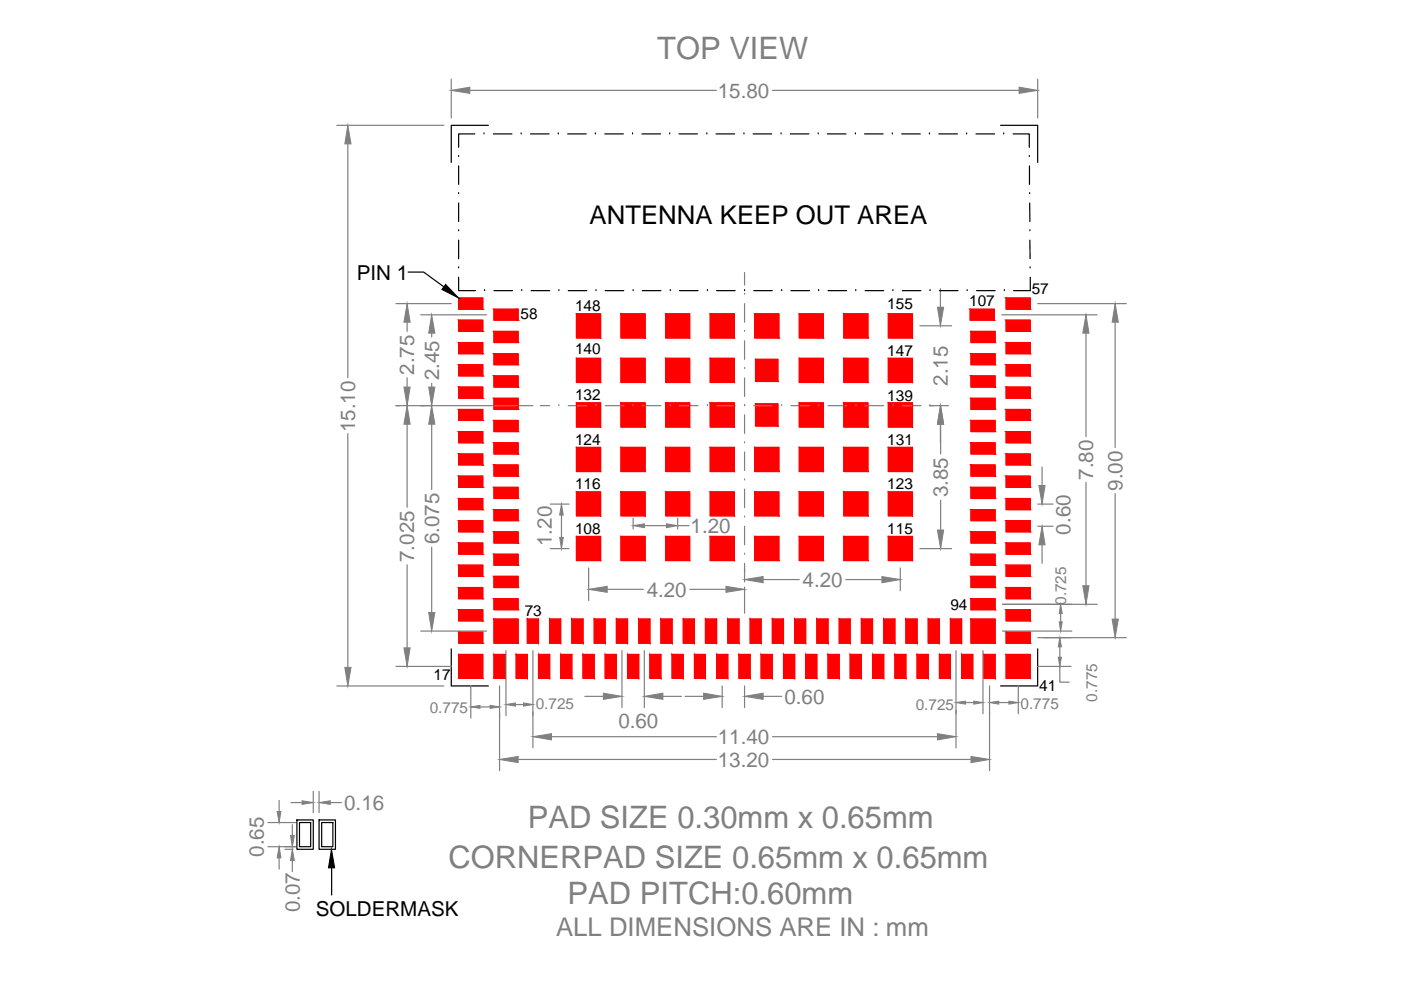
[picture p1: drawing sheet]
<svg xmlns="http://www.w3.org/2000/svg" width="297mm" height="210mm" viewBox="0 0 297 210" stroke-linecap="round" stroke-linejoin="round" font-family="sans-serif">
<!-- layer: 0 -->
<g fill="#f00" stroke="#f00" stroke-width=".21">
<path d="M213.3 63.2v2.4h5.1zM213.3 63.2h5.1v2.4z"/>
<path d="M97.2 63.2v2.4h5.2zM97.2 63.2h5.2v2.4z"/>
<path d="M205.7 65.6v2.3h5.1zM205.7 65.6h5.1v2.3z"/>
<path d="M104.7 65.6v2.3h5.2zM104.7 65.6h5.2v2.3z"/>
<path d="M213.3 67.9v2.4h5.1zM213.3 67.9h5.1v2.4z"/>
<path d="M97.2 67.9v2.4h5.2zM97.2 67.9h5.2v2.4z"/>
<path d="M188.3 66.5v5.2h5.2zM188.3 66.5h5.2v5.2z"/>
<path d="M178.9 66.5v5.2h5.1zM178.9 66.5h5.1v5.2z"/>
<path d="M169.5 66.5v5.2h5.1zM169.5 66.5h5.1v5.2z"/>
<path d="M160 66.5v5.2h5.1zM160 66.5h5.1v5.2z"/>
<path d="M150.6 66.5v5.2h5.1zM150.6 66.5h5.1v5.2z"/>
<path d="M141.1 66.5v5.2h5.1zM141.1 66.5h5.1v5.2z"/>
<path d="M131.7 66.5v5.2h5.1zM131.7 66.5h5.1v5.2z"/>
<path d="M122.2 66.5v5.2h5.1zM122.2 66.5h5.1v5.2z"/>
<path d="M205.9 70.3v2.3h5.1zM205.9 70.3h5.1v2.3z"/>
<path d="M104.7 70.3v2.3h5.2zM104.7 70.3h5.2v2.3z"/>
<path d="M213.3 72.6v2.4h5.1zM213.3 72.6h5.1v2.4z"/>
<path d="M97.2 72.6v2.4h5.2zM97.2 72.6h5.2v2.4z"/>
<path d="M205.9 75v2.3h5.1zM205.9 75h5.1v2.3z"/>
<path d="M104.7 75v2.3h5.2zM104.7 75h5.2v2.3z"/>
<path d="M213.3 77.3v2.4h5.1zM213.3 77.3h5.1v2.4z"/>
<path d="M97.2 77.3v2.4h5.2zM97.2 77.3h5.2v2.4z"/>
<path d="M160.2 76.2v4.7h4.7zM160.2 76.2h4.7v4.7z"/>
<path d="M188.3 76v5.1h5.2zM188.3 76h5.2v5.1z"/>
<path d="M178.9 76v5.1h5.1zM178.9 76h5.1v5.1z"/>
<path d="M169.5 76v5.1h5.1zM169.5 76h5.1v5.1z"/>
<path d="M150.6 76v5.1h5.1zM150.6 76h5.1v5.1z"/>
<path d="M141.1 76v5.1h5.1zM141.1 76h5.1v5.1z"/>
<path d="M131.7 76v5.1h5.1zM131.7 76h5.1v5.1z"/>
<path d="M122.2 76v5.1h5.1zM122.2 76h5.1v5.1z"/>
<path d="M205.9 79.7v2.4h5.1zM205.9 79.7h5.1v2.4z"/>
<path d="M104.7 79.7v2.4h5.2zM104.7 79.7h5.2v2.4z"/>
<path d="M213.3 82.1v2.3h5.1zM213.3 82.1h5.1v2.3z"/>
<path d="M97.2 82.1v2.3h5.2zM97.2 82.1h5.2v2.3z"/>
<path d="M205.9 84.4v2.4h5.1zM205.9 84.4h5.1v2.4z"/>
<path d="M104.7 84.4v2.4h5.2zM104.7 84.4h5.2v2.4z"/>
<path d="M213.3 86.8v2.3h5.1zM213.3 86.8h5.1v2.3z"/>
<path d="M97.2 86.8v2.3h5.2zM97.2 86.8h5.2v2.3z"/>
<path d="M160.2 85.6v4.7h4.7zM160.2 85.6h4.7v4.7z"/>
<path d="M188.3 85.4v5.1h5.2zM188.3 85.4h5.2v5.1z"/>
<path d="M178.9 85.4v5.1h5.1zM178.9 85.4h5.1v5.1z"/>
<path d="M169.5 85.4v5.1h5.1zM169.5 85.4h5.1v5.1z"/>
<path d="M150.6 85.4v5.1h5.1zM150.6 85.4h5.1v5.1z"/>
<path d="M141.1 85.4v5.1h5.1zM141.1 85.4h5.1v5.1z"/>
<path d="M131.7 85.4v5.1h5.1zM131.7 85.4h5.1v5.1z"/>
<path d="M122.2 85.4v5.1h5.1zM122.2 85.4h5.1v5.1z"/>
<path d="M205.9 89.1v2.4h5.1zM205.9 89.1h5.1v2.4z"/>
<path d="M104.7 89.1v2.4h5.2zM104.7 89.1h5.2v2.4z"/>
<path d="M213.3 91.5v2.4h5.1zM213.3 91.5h5.1v2.4z"/>
<path d="M97.2 91.5v2.4h5.2zM97.2 91.5h5.2v2.4z"/>
<path d="M205.9 93.9v2.4h5.1zM205.9 93.9h5.1v2.4z"/>
<path d="M104.7 93.9v2.4h5.2zM104.7 93.9h5.2v2.4z"/>
<path d="M213.3 96.3v2.3h5.1zM213.3 96.3h5.1v2.3z"/>
<path d="M97.2 96.3v2.3h5.2zM97.2 96.3h5.2v2.3z"/>
<path d="M188.3 94.9v5.1h5.2zM188.3 94.9h5.2v5.1z"/>
<path d="M178.9 94.9v5.1h5.1zM178.9 94.9h5.1v5.1z"/>
<path d="M169.5 94.9v5.1h5.1zM169.5 94.9h5.1v5.1z"/>
<path d="M160 94.9v5.1h5.1zM160 94.9h5.1v5.1z"/>
<path d="M150.6 94.9v5.1h5.1zM150.6 94.9h5.1v5.1z"/>
<path d="M141.1 94.9v5.1h5.1zM141.1 94.9h5.1v5.1z"/>
<path d="M131.7 94.9v5.1h5.1zM131.7 94.9h5.1v5.1z"/>
<path d="M122.2 94.9v5.1h5.1zM122.2 94.9h5.1v5.1z"/>
<path d="M205.9 98.6v2.4h5.1zM205.9 98.6h5.1v2.4z"/>
<path d="M104.7 98.6v2.4h5.2zM104.7 98.6h5.2v2.4z"/>
<path d="M213.3 101v2.3h5.1zM213.3 101h5.1v2.3z"/>
<path d="M97.2 101v2.3h5.2zM97.2 101h5.2v2.3z"/>
<path d="M205.9 103.3v2.4h5.1zM205.9 103.3h5.1v2.4z"/>
<path d="M104.7 103.3v2.4h5.2zM104.7 103.3h5.2v2.4z"/>
<path d="M213.3 105.7v2.4h5.1zM213.3 105.7h5.1v2.4z"/>
<path d="M97.2 105.7v2.4h5.2zM97.2 105.7h5.2v2.4z"/>
<path d="M188.3 104.3v5.1h5.2zM188.3 104.3h5.2v5.1z"/>
<path d="M178.9 104.3v5.1h5.1zM178.9 104.3h5.1v5.1z"/>
<path d="M169.5 104.3v5.1h5.1zM169.5 104.3h5.1v5.1z"/>
<path d="M160 104.3v5.1h5.1zM160 104.3h5.1v5.1z"/>
<path d="M150.6 104.3v5.1h5.1zM150.6 104.3h5.1v5.1z"/>
<path d="M141.1 104.3v5.1h5.1zM141.1 104.3h5.1v5.1z"/>
<path d="M131.7 104.3v5.1h5.1zM131.7 104.3h5.1v5.1z"/>
<path d="M122.2 104.3v5.1h5.1zM122.2 104.3h5.1v5.1z"/>
<path d="M205.9 108.1v2.3h5.1zM205.9 108.1h5.1v2.3z"/>
<path d="M104.7 108.1v2.3h5.2zM104.7 108.1h5.2v2.3z"/>
<path d="M213.3 110.4v2.4h5.1zM213.3 110.4h5.1v2.4z"/>
<path d="M97.2 110.4v2.4h5.2zM97.2 110.4h5.2v2.4z"/>
<path d="M205.9 112.8v2.3h5.1zM205.9 112.8h5.1v2.3z"/>
<path d="M104.7 112.8v2.3h5.2zM104.7 112.8h5.2v2.3z"/>
<path d="M213.3 115.1v2.4h5.1zM213.3 115.1h5.1v2.4z"/>
<path d="M97.2 115.1v2.4h5.2zM97.2 115.1h5.2v2.4z"/>
<path d="M188.3 113.7v5.2h5.2zM188.3 113.7h5.2v5.2z"/>
<path d="M178.9 113.7v5.2h5.1zM178.9 113.7h5.1v5.2z"/>
<path d="M169.5 113.7v5.2h5.1zM169.5 113.7h5.1v5.2z"/>
<path d="M160 113.7v5.2h5.1zM160 113.7h5.1v5.2z"/>
<path d="M150.6 113.7v5.2h5.1zM150.6 113.7h5.1v5.2z"/>
<path d="M141.1 113.7v5.2h5.1zM141.1 113.7h5.1v5.2z"/>
<path d="M131.7 113.7v5.2h5.1zM131.7 113.7h5.1v5.2z"/>
<path d="M122.2 113.7v5.2h5.1zM122.2 113.7h5.1v5.2z"/>
<path d="M205.9 117.5v2.3h5.1zM205.9 117.5h5.1v2.3z"/>
<path d="M104.7 117.5v2.3h5.2zM104.7 117.5h5.2v2.3z"/>
<path d="M213.3 119.8v2.4h5.1zM213.3 119.8h5.1v2.4z"/>
<path d="M97.2 119.8v2.4h5.2zM97.2 119.8h5.2v2.4z"/>
<path d="M205.9 122.2v2.4h5.1zM205.9 122.2h5.1v2.4z"/>
<path d="M104.7 122.2v2.4h5.2zM104.7 122.2h5.2v2.4z"/>
<path d="M213.3 124.6v2.3h5.1zM213.3 124.6h5.1v2.3z"/>
<path d="M97.2 124.6v2.3h5.2zM97.2 124.6h5.2v2.3z"/>
<path d="M205.9 126.9v2.4h5.1zM205.9 126.9h5.1v2.4z"/>
<path d="M104.7 126.9v2.4h5.2zM104.7 126.9h5.2v2.4z"/>
<path d="M213.3 129.3v2.3h5.1zM213.3 129.3h5.1v2.3z"/>
<path d="M97.2 129.3v2.3h5.2zM97.2 129.3h5.2v2.3z"/>
<path d="M213.3 134v2.4h5.1zM213.3 134h5.1v2.4z"/>
<path d="M205.9 131.3v5.1h5.1zM205.9 131.3h5.1v5.1z"/>
<path d="M201.5 131.3v5.1h2.4zM201.5 131.3h2.4v5.1z"/>
<path d="M196.8 131.3v5.1h2.4zM196.8 131.3h2.4v5.1z"/>
<path d="M192.1 131.3v5.1h2.3zM192.1 131.3h2.3v5.1z"/>
<path d="M187.4 131.3v5.1h2.3zM187.4 131.3h2.3v5.1z"/>
<path d="M182.6 131.3v5.1h2.4zM182.6 131.3h2.4v5.1z"/>
<path d="M177.9 131.3v5.1h2.4zM177.9 131.3h2.4v5.1z"/>
<path d="M173.2 131.3v5.1h2.4zM173.2 131.3h2.4v5.1z"/>
<path d="M168.5 131.3v5.1h2.3zM168.5 131.3h2.3v5.1z"/>
<path d="M163.7 131.3v5.1h2.4zM163.7 131.3h2.4v5.1z"/>
<path d="M159 131.3v5.1h2.4zM159 131.3h2.4v5.1z"/>
<path d="M154.3 131.3v5.1h2.4zM154.3 131.3h2.4v5.1z"/>
<path d="M149.6 131.3v5.1h2.3zM149.6 131.3h2.3v5.1z"/>
<path d="M144.9 131.3v5.1h2.3zM144.9 131.3h2.3v5.1z"/>
<path d="M140.1 131.3v5.1h2.4zM140.1 131.3h2.4v5.1z"/>
<path d="M135.4 131.3v5.1h2.4zM135.4 131.3h2.4v5.1z"/>
<path d="M130.7 131.3v5.1h2.4zM130.7 131.3h2.4v5.1z"/>
<path d="M126 131.3v5.1h2.3zM126 131.3h2.3v5.1z"/>
<path d="M121.2 131.3v5.1h2.4zM121.2 131.3h2.4v5.1z"/>
<path d="M116.5 131.3v5.1h2.4zM116.5 131.3h2.4v5.1z"/>
<path d="M111.8 131.3v5.1h2.4zM111.8 131.3h2.4v5.1z"/>
<path d="M104.7 131.3v5.1h5.2zM104.7 131.3h5.2v5.1z"/>
<path d="M97.2 134v2.4h5.2zM97.2 134h5.2v2.4z"/>
<path d="M213.3 138.8v5h5.1zM213.3 138.8h5.1v5z"/>
<path d="M208.6 138.8v5h2.4zM208.6 138.8h2.4v5z"/>
<path d="M203.9 138.8v5h2.3zM203.9 138.8h2.3v5z"/>
<path d="M199.2 138.8v5h2.3zM199.2 138.8h2.3v5z"/>
<path d="M194.4 138.8v5h2.4zM194.4 138.8h2.4v5z"/>
<path d="M189.7 138.8v5h2.4zM189.7 138.8h2.4v5z"/>
<path d="M185 138.8v5h2.4zM185 138.8h2.4v5z"/>
<path d="M180.3 138.8v5h2.3zM180.3 138.8h2.3v5z"/>
<path d="M175.6 138.8v5h2.3zM175.6 138.8h2.3v5z"/>
<path d="M170.8 138.8v5h2.4zM170.8 138.8h2.4v5z"/>
<path d="M166.1 138.8v5h2.4zM166.1 138.8h2.4v5z"/>
<path d="M161.4 138.8v5h2.3zM161.4 138.8h2.3v5z"/>
<path d="M156.7 138.8v5h2.3zM156.7 138.8h2.3v5z"/>
<path d="M151.9 138.8v5h2.4zM151.9 138.8h2.4v5z"/>
<path d="M147.2 138.8v5h2.4zM147.2 138.8h2.4v5z"/>
<path d="M142.5 138.8v5h2.4zM142.5 138.8h2.4v5z"/>
<path d="M137.8 138.8v5h2.3zM137.8 138.8h2.3v5z"/>
<path d="M133.1 138.8v5h2.3zM133.1 138.8h2.3v5z"/>
<path d="M128.3 138.8v5h2.4zM128.3 138.8h2.4v5z"/>
<path d="M123.6 138.8v5h2.4zM123.6 138.8h2.4v5z"/>
<path d="M118.9 138.8v5h2.3zM118.9 138.8h2.3v5z"/>
<path d="M114.2 138.8v5h2.3zM114.2 138.8h2.3v5z"/>
<path d="M109.4 138.8v5h2.4zM109.4 138.8h2.4v5z"/>
<path d="M104.7 138.8v5h2.4zM104.7 138.8h2.4v5z"/>
<path d="M97.2 138.8v5h5.2zM97.2 138.8h5.2v5z"/>
</g>
<!-- layer: top -->
<g fill="none" stroke="#f00" stroke-width=".25">
<path d="M97.2 63.2h5.2v2.4h-5.2zM97.2 67.9h5.2v2.4h-5.2zM97.2 72.6h5.2v2.4h-5.2zM97.2 77.3h5.2v2.4h-5.2zM104.7 79.7h5.2v2.4h-5.2zM104.7 75h5.2v2.3h-5.2zM104.7 70.3h5.2v2.3h-5.2zM104.7 65.6h5.2v2.3h-5.2zM122.2 66.5h5.1v5.2h-5.1zM122.2 76h5.1v5.1h-5.1zM131.7 66.5h5.1v5.2h-5.1zM131.7 76h5.1v5.1h-5.1z"/>
<path d="M141.1 66.5h5.1v5.2h-5.1zM141.1 76h5.1v5.1h-5.1zM150.6 66.5h5.1v5.2h-5.1zM150.6 76h5.1v5.1h-5.1zM160 66.5h5.1v5.2h-5.1zM160.2 76.2h4.7v4.7h-4.7zM169.5 66.5h5.1v5.2h-5.1zM169.5 76h5.1v5.1h-5.1zM178.9 66.5h5.1v5.2h-5.1zM178.9 76h5.1v5.1h-5.1zM188.3 66.5h5.2v5.2h-5.2zM188.3 76h5.2v5.1h-5.2z"/>
<path d="M205.7 65.6h5.1v2.3h-5.1zM205.9 79.7h5.1v2.4h-5.1zM205.9 75h5.1v2.3h-5.1zM205.9 70.3h5.1v2.3h-5.1zM213.3 77.3h5.1v2.4h-5.1zM213.3 72.6h5.1v2.4h-5.1zM213.3 67.9h5.1v2.4h-5.1zM213.3 63.2h5.1v2.4h-5.1zM97.2 82.1h5.2v2.3h-5.2zM97.2 86.8h5.2v2.3h-5.2zM97.2 91.5h5.2v2.4h-5.2zM97.2 96.3h5.2v2.3h-5.2z"/>
<path d="M104.7 98.6h5.2v2.4h-5.2zM104.7 93.9h5.2v2.4h-5.2zM104.7 89.1h5.2v2.4h-5.2zM104.7 84.4h5.2v2.4h-5.2zM122.2 85.4h5.1v5.1h-5.1zM122.2 94.9h5.1v5.1h-5.1zM131.7 85.4h5.1v5.1h-5.1zM131.7 94.9h5.1v5.1h-5.1zM141.1 85.4h5.1v5.1h-5.1zM141.1 94.9h5.1v5.1h-5.1zM150.6 85.4h5.1v5.1h-5.1zM150.6 94.9h5.1v5.1h-5.1z"/>
<path d="M160 94.9h5.1v5.1h-5.1zM160.2 85.6h4.7v4.7h-4.7zM169.5 85.4h5.1v5.1h-5.1zM169.5 94.9h5.1v5.1h-5.1zM178.9 85.4h5.1v5.1h-5.1zM178.9 94.9h5.1v5.1h-5.1zM188.3 85.4h5.2v5.1h-5.2zM188.3 94.9h5.2v5.1h-5.2zM205.9 98.6h5.1v2.4h-5.1zM205.9 93.9h5.1v2.4h-5.1zM205.9 89.1h5.1v2.4h-5.1zM205.9 84.4h5.1v2.4h-5.1z"/>
<path d="M213.3 96.3h5.1v2.3h-5.1zM213.3 91.5h5.1v2.4h-5.1zM213.3 86.8h5.1v2.3h-5.1zM213.3 82.1h5.1v2.3h-5.1zM97.2 101h5.2v2.3h-5.2zM97.2 105.7h5.2v2.4h-5.2zM97.2 110.4h5.2v2.4h-5.2zM97.2 115.1h5.2v2.4h-5.2zM97.2 119.8h5.2v2.4h-5.2zM104.7 117.5h5.2v2.3h-5.2zM104.7 112.8h5.2v2.3h-5.2zM104.7 108.1h5.2v2.3h-5.2z"/>
<path d="M104.7 103.3h5.2v2.4h-5.2zM122.2 104.3h5.1v5.1h-5.1zM122.2 113.7h5.1v5.2h-5.1zM131.7 104.3h5.1v5.1h-5.1zM131.7 113.7h5.1v5.2h-5.1zM141.1 104.3h5.1v5.1h-5.1zM141.1 113.7h5.1v5.2h-5.1zM150.6 104.3h5.1v5.1h-5.1zM150.6 113.7h5.1v5.2h-5.1zM160 104.3h5.1v5.1h-5.1zM160 113.7h5.1v5.2h-5.1zM169.5 104.3h5.1v5.1h-5.1z"/>
<path d="M169.5 113.7h5.1v5.2h-5.1zM178.9 104.3h5.1v5.1h-5.1zM178.9 113.7h5.1v5.2h-5.1zM188.3 104.3h5.2v5.1h-5.2zM188.3 113.7h5.2v5.2h-5.2zM205.9 117.5h5.1v2.3h-5.1zM205.9 112.8h5.1v2.3h-5.1zM205.9 108.1h5.1v2.3h-5.1zM205.9 103.3h5.1v2.4h-5.1zM213.3 119.8h5.1v2.4h-5.1zM213.3 115.1h5.1v2.4h-5.1zM213.3 110.4h5.1v2.4h-5.1z"/>
<path d="M213.3 105.7h5.1v2.4h-5.1zM213.3 101h5.1v2.3h-5.1zM97.2 124.6h5.2v2.3h-5.2zM97.2 129.3h5.2v2.3h-5.2zM97.2 134h5.2v2.4h-5.2zM97.2 138.8h5.2v5h-5.2zM104.7 138.8h2.4v5h-2.4zM104.7 126.9h5.2v2.4h-5.2zM104.7 122.2h5.2v2.4h-5.2zM104.7 131.3h5.2v5.1h-5.2zM109.4 138.8h2.4v5h-2.4zM111.8 131.3h2.4v5.1h-2.4z"/>
<path d="M114.2 138.8h2.3v5h-2.3zM116.5 131.3h2.4v5.1h-2.4zM118.9 138.8h2.3v5h-2.3zM121.2 131.3h2.4v5.1h-2.4zM123.6 138.8h2.4v5h-2.4zM126 131.3h2.3v5.1h-2.3zM128.3 138.8h2.4v5h-2.4zM130.7 131.3h2.4v5.1h-2.4zM133.1 138.8h2.3v5h-2.3zM135.4 131.3h2.4v5.1h-2.4zM137.8 138.8h2.3v5h-2.3zM140.1 131.3h2.4v5.1h-2.4z"/>
<path d="M142.5 138.8h2.4v5h-2.4zM144.9 131.3h2.3v5.1h-2.3zM147.2 138.8h2.4v5h-2.4zM149.6 131.3h2.3v5.1h-2.3zM151.9 138.8h2.4v5h-2.4zM154.3 131.3h2.4v5.1h-2.4zM156.7 138.8h2.3v5h-2.3zM159 131.3h2.4v5.1h-2.4zM161.4 138.8h2.3v5h-2.3zM163.7 131.3h2.4v5.1h-2.4zM166.1 138.8h2.4v5h-2.4zM168.5 131.3h2.3v5.1h-2.3z"/>
<path d="M170.8 138.8h2.4v5h-2.4zM173.2 131.3h2.4v5.1h-2.4zM175.6 138.8h2.3v5h-2.3zM177.9 131.3h2.4v5.1h-2.4zM180.3 138.8h2.3v5h-2.3zM182.6 131.3h2.4v5.1h-2.4zM185 138.8h2.4v5h-2.4zM187.4 131.3h2.3v5.1h-2.3zM189.7 138.8h2.4v5h-2.4zM192.1 131.3h2.3v5.1h-2.3zM194.4 138.8h2.4v5h-2.4zM196.8 131.3h2.4v5.1h-2.4z"/>
<path d="M199.2 138.8h2.3v5h-2.3zM201.5 131.3h2.4v5.1h-2.4zM203.9 138.8h2.3v5h-2.3zM205.9 126.9h5.1v2.4h-5.1zM205.9 122.2h5.1v2.4h-5.1zM205.9 131.3h5.1v5.1h-5.1zM208.6 138.8h2.4v5h-2.4zM213.3 134h5.1v2.4h-5.1zM213.3 129.3h5.1v2.3h-5.1zM213.3 124.6h5.1v2.3h-5.1zM213.3 138.8h5.1v5h-5.1z"/>
</g>
<!-- layer: 0 -->
<g fill="none" stroke="#000" stroke-width=".25">
<path d="M97.2 33.2h.1M97.2 35.2v3.9M100.7 28.4h-3.5v2.8M102.6 28.4h.1M103.5 26.6h-7.8v7.8M104.6 28.4h3.9M110.5 28.4h.1M112.5 28.4h3.9M118.4 28.4h.1M120.4 28.4h3.9M126.2 28.4h.1M128.2 28.4h4"/>
<path d="M134.1 28.4h.1M136.1 28.4h3.9M142 28.4h.1M144 28.4h3.9M149.9 28.4h.1M151.8 28.4h3.9M157.7 28.4h.1M159.7 28.4h3.9M165.6 28.4h.1M167.6 28.4h3.9M173.5 28.4h.1M175.4 28.4h4"/>
<path d="M181.4 28.4h.1M183.3 28.4h3.9M189.2 28.4h.1M191.2 28.4h3.9M197.1 28.4h.1M199.1 28.4h3.9M204.9 28.4h.1M206.9 28.4h4M212.1 26.6h7.9v7.8M212.8 28.4h.1M214.8 28.4h3.4v2.8M218.2 33.2h.1"/>
<path d="M218.3 35.2v3.9M86.5 57.7h3.3l4.3 3.1M97.2 41h.1M97.2 48.9h.1M97.2 56.8h.1M97.2 58.8v2.8h3.6M97.2 43v4M97.2 50.9v3.9M218.3 41h.1M218.3 43l.1 4M218.4 48.9h.1M218.4 50.9v3.9"/>
<path d="M218.4 56.8h.1M218.4 58.8v2.8h-3.5M102.7 61.6h.1M104.7 61.6h4M110.6 61.6h.1M112.6 61.6h3.9M118.5 61.6h.1M120.5 61.6h3.9M126.4 61.6h.1M128.3 61.6h3.9M134.2 61.6h.1M136.2 61.6h3.9"/>
<path d="M142.1 61.6h.1M144.1 61.6h3.9M150 61.6h.1M151.9 61.6h4M157.9 61.6h.1M159.8 61.6h3.9M165.7 61.6h.1M167.7 61.6h3.9M173.6 61.6h.1M175.6 61.6h3.9M181.4 61.6h.1M183.4 61.6h4"/>
<path d="M189.3 61.6h.1M191.3 61.6h3.9M197.2 61.6h.1M199.2 61.6h3.9M205.1 61.6h.1M207.1 61.6h3.9M212.9 61.6h.1M95.7 137.6v7.8h7.8M220 137.6v7.8h-7.9M70.3 184v5.8"/>
</g>
<g fill="none" stroke="#808080" stroke-width=".25">
<path d="M95.7 16.8v8.2M99.6 19.2h52.3M163.8 19.2h52.3M220 16.8v8.2M71.4 26.6h22.7M73.7 30.5v49.6M157.9 57.8v2.6M83.9 64.4h11.8M86.3 68.3v2M89.2 66.7h14M91.5 70.6v.8M157.9 62.4h.1"/>
<path d="M157.9 70.3h.1M157.9 78.1h.1M157.9 64.4v3.9M157.9 72.2v4M195 69.1h6.8M199.4 61.2v3.9M212.4 66.7h20.2M220 64.4h18.8M230.3 70.6v22M236.4 68.3v26.6M73.7 91.9v49.6M83.9 86h29.1"/>
<path d="M86.3 80.1v2M86.3 89.9v17.7M91.5 81.3v.8M91.5 89.9v13.9M114.6 86h1.9M118.5 86h.1M120.5 86h3.9M126.4 86h.1M128.3 86h3.9M134.2 86h.1M136.2 86h3.9M142.1 86h.1"/>
<path d="M144.1 86h3.9M150 86h.1M151.9 86h4M157.9 86h.1M157.9 93.9h.1M157.9 80.1v4M157.9 88v3.9M157.9 95.8v4M159.8 86h3.9M165.7 86h.1M167.7 86h3.9M173.6 86h.1"/>
<path d="M175.6 86h3.9M181.4 86h.1M183.4 86h4M189.3 86h.1M191.3 86h3.9M197.1 86h4M197.2 86h.1M199.4 89.9v4M199.4 89.9v6.4M220.9 99v3.9M86.3 119.7v17.7M91.5 116v13.9"/>
<path d="M116.7 106.9h4M116.7 116.3h4M119 109.2v4.7M134.2 109.9v2.3M136.6 111.4h4.7M143.7 109.9v2.3M143.7 111.4h2.4M157.9 101.8h.1M157.9 109.6h.1M157.9 117.5h.1M157.9 103.7v3.9M157.9 111.6v3.9"/>
<path d="M157.9 119.5v3.9M195 116.3h6.8M199.4 106v6.4M220 106.9h3.3M220 111.6h3.3M220.9 115.5v4M230.3 102.3v21.9M236.4 104.6v26.7M89.2 133.8h14M107.3 138v13.8M113 138v20.6M124.8 120.4v6.9"/>
<path d="M128.7 125h7.7M131.9 138v12M136.6 138v12M146.3 125h7.6M157.9 125.4h.1M157.9 124.5v5.5M161.8 122.9h7.7M179.3 122.9h7.7M190.9 120.4v4.9M202.7 138v20.6M208.4 138v13.3M212.6 128.1h20"/>
<path d="M212.6 133.8h14.6M220 135.2h18.8M224.7 137.1v2.2M224.9 130.1v1.8M71.4 145.4h22.7M83.9 141.3h11.8M99.8 145.4v6.9M101.8 149.9h2.1M105.9 145.4v18M109.3 149.4h1.7M116.9 156.2h35M124 147.6h3.9"/>
<path d="M140.5 147.6h4M145.2 147.6h4M153.1 145.4v4.6M157.9 145.4v4.6M161.8 147.6h3.9M163.8 156.2h35M204.7 149h1.8M209.8 145.4v18M211.8 149h2.1M215.9 145.4v5.9M220 141.3h7.1M224.7 141.3v3.3h2"/>
<path d="M56.8 174.4h5.9M56.8 179.5h5.9M59.2 169.7v2.4M61.7 170.2h2.4M62 174.8v2.4M66.4 167.8v4.5M67.6 167.8v4.5M70 170.2h2.4M109.9 161h42M163.8 161h42.1M59.2 181.9v2.4M60.4 180.1h1.7"/>
<path d="M62 182.4v2.4"/>
</g>
<g fill="#808080" stroke="#808080" stroke-width=".21">
<path d="M95.7 19.2l3.9-.7v1.3z"/>
<path d="M216.1 18.5l3.9 .7-3.9 .6z"/>
<path d="M73.7 26.6l.7 3.9h-1.3z"/>
<path d="M73.1 141.5h1.3l-.7 3.9z"/>
<path d="M99.8 149.9l2-.4v.7z"/>
<path d="M103.9 149.5l2 .4-2 .3z"/>
<path d="M209.8 149l2-.3v.6z"/>
<path d="M213.9 148.7l2 .3-2 .3z"/>
<path d="M149.2 147l3.9 .6-3.9 .7z"/>
<path d="M157.9 147.6l3.9-.6v1.3z"/>
<path d="M105.9 161l4-.6v1.3z"/>
<path d="M205.9 160.4l3.9 .6-3.9 .7z"/>
<path d="M107.3 149.4l2-.4v.7z"/>
<path d="M111 149l2 .4-2 .3z"/>
<path d="M206.5 148.7l1.9 .3-1.9 .3z"/>
<path d="M202.7 149l2-.3v.6z"/>
<path d="M113 156.2l3.9-.6v1.3z"/>
<path d="M198.8 155.6l3.9 .6-3.9 .7z"/>
<path d="M127.9 147l4 .6-4 .7z"/>
<path d="M136.6 147.6l3.9-.6v1.3z"/>
<path d="M124.8 125l3.9-.7v1.3z"/>
<path d="M153.9 124.3l4 .7-4 .6z"/>
<path d="M157.9 122.9l3.9-.7v1.4z"/>
<path d="M187 122.2l3.9 .7-3.9 .7z"/>
<path d="M134.2 111.4l2.4-.3v.8z"/>
<path d="M141.3 111.1l2.4 .3-2.4 .5z"/>
<path d="M119 106.9l.4 2.3h-.7z"/>
<path d="M118.7 113.9h.7l-.4 2.4z"/>
<path d="M198.8 112.4h1.3l-.7 3.9z"/>
<path d="M199.4 86l.7 3.9h-1.3z"/>
<path d="M198.8 65.1h1.3l-.7 4z"/>
<path d="M236.4 64.4l.7 3.9h-1.3z"/>
<path d="M235.8 131.3h1.3l-.7 3.9z"/>
<path d="M224.4 139.3h.6l-.3 2z"/>
<path d="M224.7 135.2l.3 1.9h-.6z"/>
<path d="M230.3 66.7l.6 3.9h-1.3z"/>
<path d="M229.6 124.2h1.3l-.6 3.9z"/>
<path d="M224.6 131.9h.6l-.3 1.9z"/>
<path d="M224.9 128.1l.3 2h-.6z"/>
<path d="M220.9 111.6l.7 3.9h-1.3z"/>
<path d="M220.3 102.9h1.3l-.7 4z"/>
<path d="M86.3 86l.7 3.9h-1.4z"/>
<path d="M85.6 137.4h1.4l-.7 3.9z"/>
<path d="M90.9 129.9h1.3l-.7 3.9z"/>
<path d="M91.5 86l.7 3.9h-1.3z"/>
<path d="M58.8 172.1h.8l-.4 2.3z"/>
<path d="M59.2 179.5l.4 2.4h-.8z"/>
<path d="M64.1 169.8l2.3 .4-2.3 .3z"/>
<path d="M67.6 170.2l2.4-.4v.7z"/>
<path d="M62 180.1l.4 2.3h-.8z"/>
<path d="M61.6 177.2h.8l-.4 2.3z"/>
<path d="M86.3 64.4l.7 3.9h-1.4z"/>
<path d="M85.6 82.1h1.4l-.7 3.9z"/>
<path d="M90.9 82.1h1.3l-.7 3.9z"/>
<path d="M91.5 66.7l.7 3.9h-1.3z"/>
</g>
<path d="M97.2 65.6h.4M109.4 65.6h.5M109.4 67.9h.5M111.8 131.3v.3M205.9 129.3h.3M218.1 136.4h.3M104.7 143.5v.3" fill="none" stroke="#f00" stroke-width=".25"/>
<!-- layer: top -->
<path d="M62.9 173.8h3.5v6.3h-3.5zM63.5 174.4h2.4v5.1h-2.4zM67.6 173.8h3.5v6.3h-3.5zM68.2 174.4h2.4v5.1h-2.4z" fill="none" stroke="#000" stroke-width=".25"/>
<!-- layer: 0 -->
<path d="M94.5 60.3l2.7 2.9-3.5-1.8zM70.3 180.1l.7 3.9h-1.4z" fill="#000" stroke="#000" stroke-width=".21"/>
<g font-size="6.6" fill="#808080">
<text x="139.3" y="12.5">TOP VIEW</text>
<text x="111.9" y="175.6">PAD SIZE 0.30mm x 0.65mm</text>
<text x="95.1" y="184.1">CORNERPAD SIZE 0.65mm x 0.65mm</text>
<text x="120.4" y="191.6">PAD PITCH:0.60mm</text>
</g>
<text font-size="5.5" x="125" y="47.5">ANTENNA KEEP OUT AREA</text>
<text font-size="5.5" fill="#808080" x="117.9" y="198.5">ALL DIMENSIONS ARE IN : mm</text>
<g font-size="4.4" fill="#808080">
<text x="152.2" y="20.7">15.80</text>
<text x="87.8" y="79.4" transform="rotate(-90 87.8 79.4)">2.75</text>
<text x="93.1" y="80.6" transform="rotate(-90 93.1 80.6)">2.45</text>
<text x="201" y="81.8" transform="rotate(-90 201 81.8)">2.15</text>
<text x="75.3" y="91.6" transform="rotate(-90 75.3 91.6)">15.10</text>
<text x="231.8" y="101.7" transform="rotate(-90 231.8 101.7)">7.80</text>
<text x="201" y="105.4" transform="rotate(-90 201 105.4)">3.85</text>
<text x="238" y="104" transform="rotate(-90 238 104)">9.00</text>
<text x="146.4" y="113">1.20</text>
<text x="227" y="113.4" transform="rotate(-90 227 113.4)">0.60</text>
<text x="87.8" y="119.2" transform="rotate(-90 87.8 119.2)">7.025</text>
<text x="93.1" y="115.4" transform="rotate(-90 93.1 115.4)">6.075</text>
<text x="117" y="115.8" transform="rotate(-90 117 115.8)">1.20</text>
<text x="170.2" y="124.4">4.20</text>
<text x="137.1" y="126.5">4.20</text>
<text x="166.3" y="149.2">0.60</text>
<text x="131.1" y="154.3">0.60</text>
<text x="152.2" y="157.8">11.40</text>
<text x="152.2" y="162.6">13.20</text>
<text x="73" y="171.7">0.16</text>
<text x="55.9" y="181.6" transform="rotate(-90 55.9 181.6)">0.65</text>
<text x="63.6" y="193.4" transform="rotate(-90 63.6 193.4)">0.07</text>
</g>
<g font-size="4.4">
<text x="75.6" y="59.5">PIN 1</text>
<text x="66.9" y="194.3">SOLDERMASK</text>
</g>
<g font-size="3.3">
<text x="121.9" y="65.9">148</text>
<text x="188.1" y="65.5">155</text>
<text x="205.5" y="64.9">107</text>
<text x="218.7" y="62.3">57</text>
<text x="110.4" y="67.7">58</text>
<text x="121.9" y="75.1">140</text>
<text x="188.1" y="75.4">147</text>
<text x="121.9" y="84.8">132</text>
<text x="188.1" y="85">139</text>
<text x="121.9" y="94.3">124</text>
<text x="188.1" y="94.4">131</text>
<text x="121.9" y="103.6">116</text>
<text x="188.1" y="103.6">123</text>
<text x="121.9" y="113.2">108</text>
<text x="188.1" y="113.2">115</text>
<text x="111.3" y="130.7">73</text>
<text x="201.5" y="129.4">94</text>
<text x="91.9" y="144.1">17</text>
<text x="220.3" y="146.4">41</text>
</g>
<g font-size="3.3" fill="#808080">
<text x="226.1" y="128.3" transform="rotate(-90 226.1 128.3)">0.725</text>
<text x="232.6" y="148.7" transform="rotate(-90 232.6 148.7)">0.775</text>
<text x="91.1" y="151.1">0.775</text>
<text x="113.6" y="150.3">0.725</text>
<text x="194.1" y="150.5">0.725</text>
<text x="216.4" y="150.4">0.775</text>
</g>
</svg>
